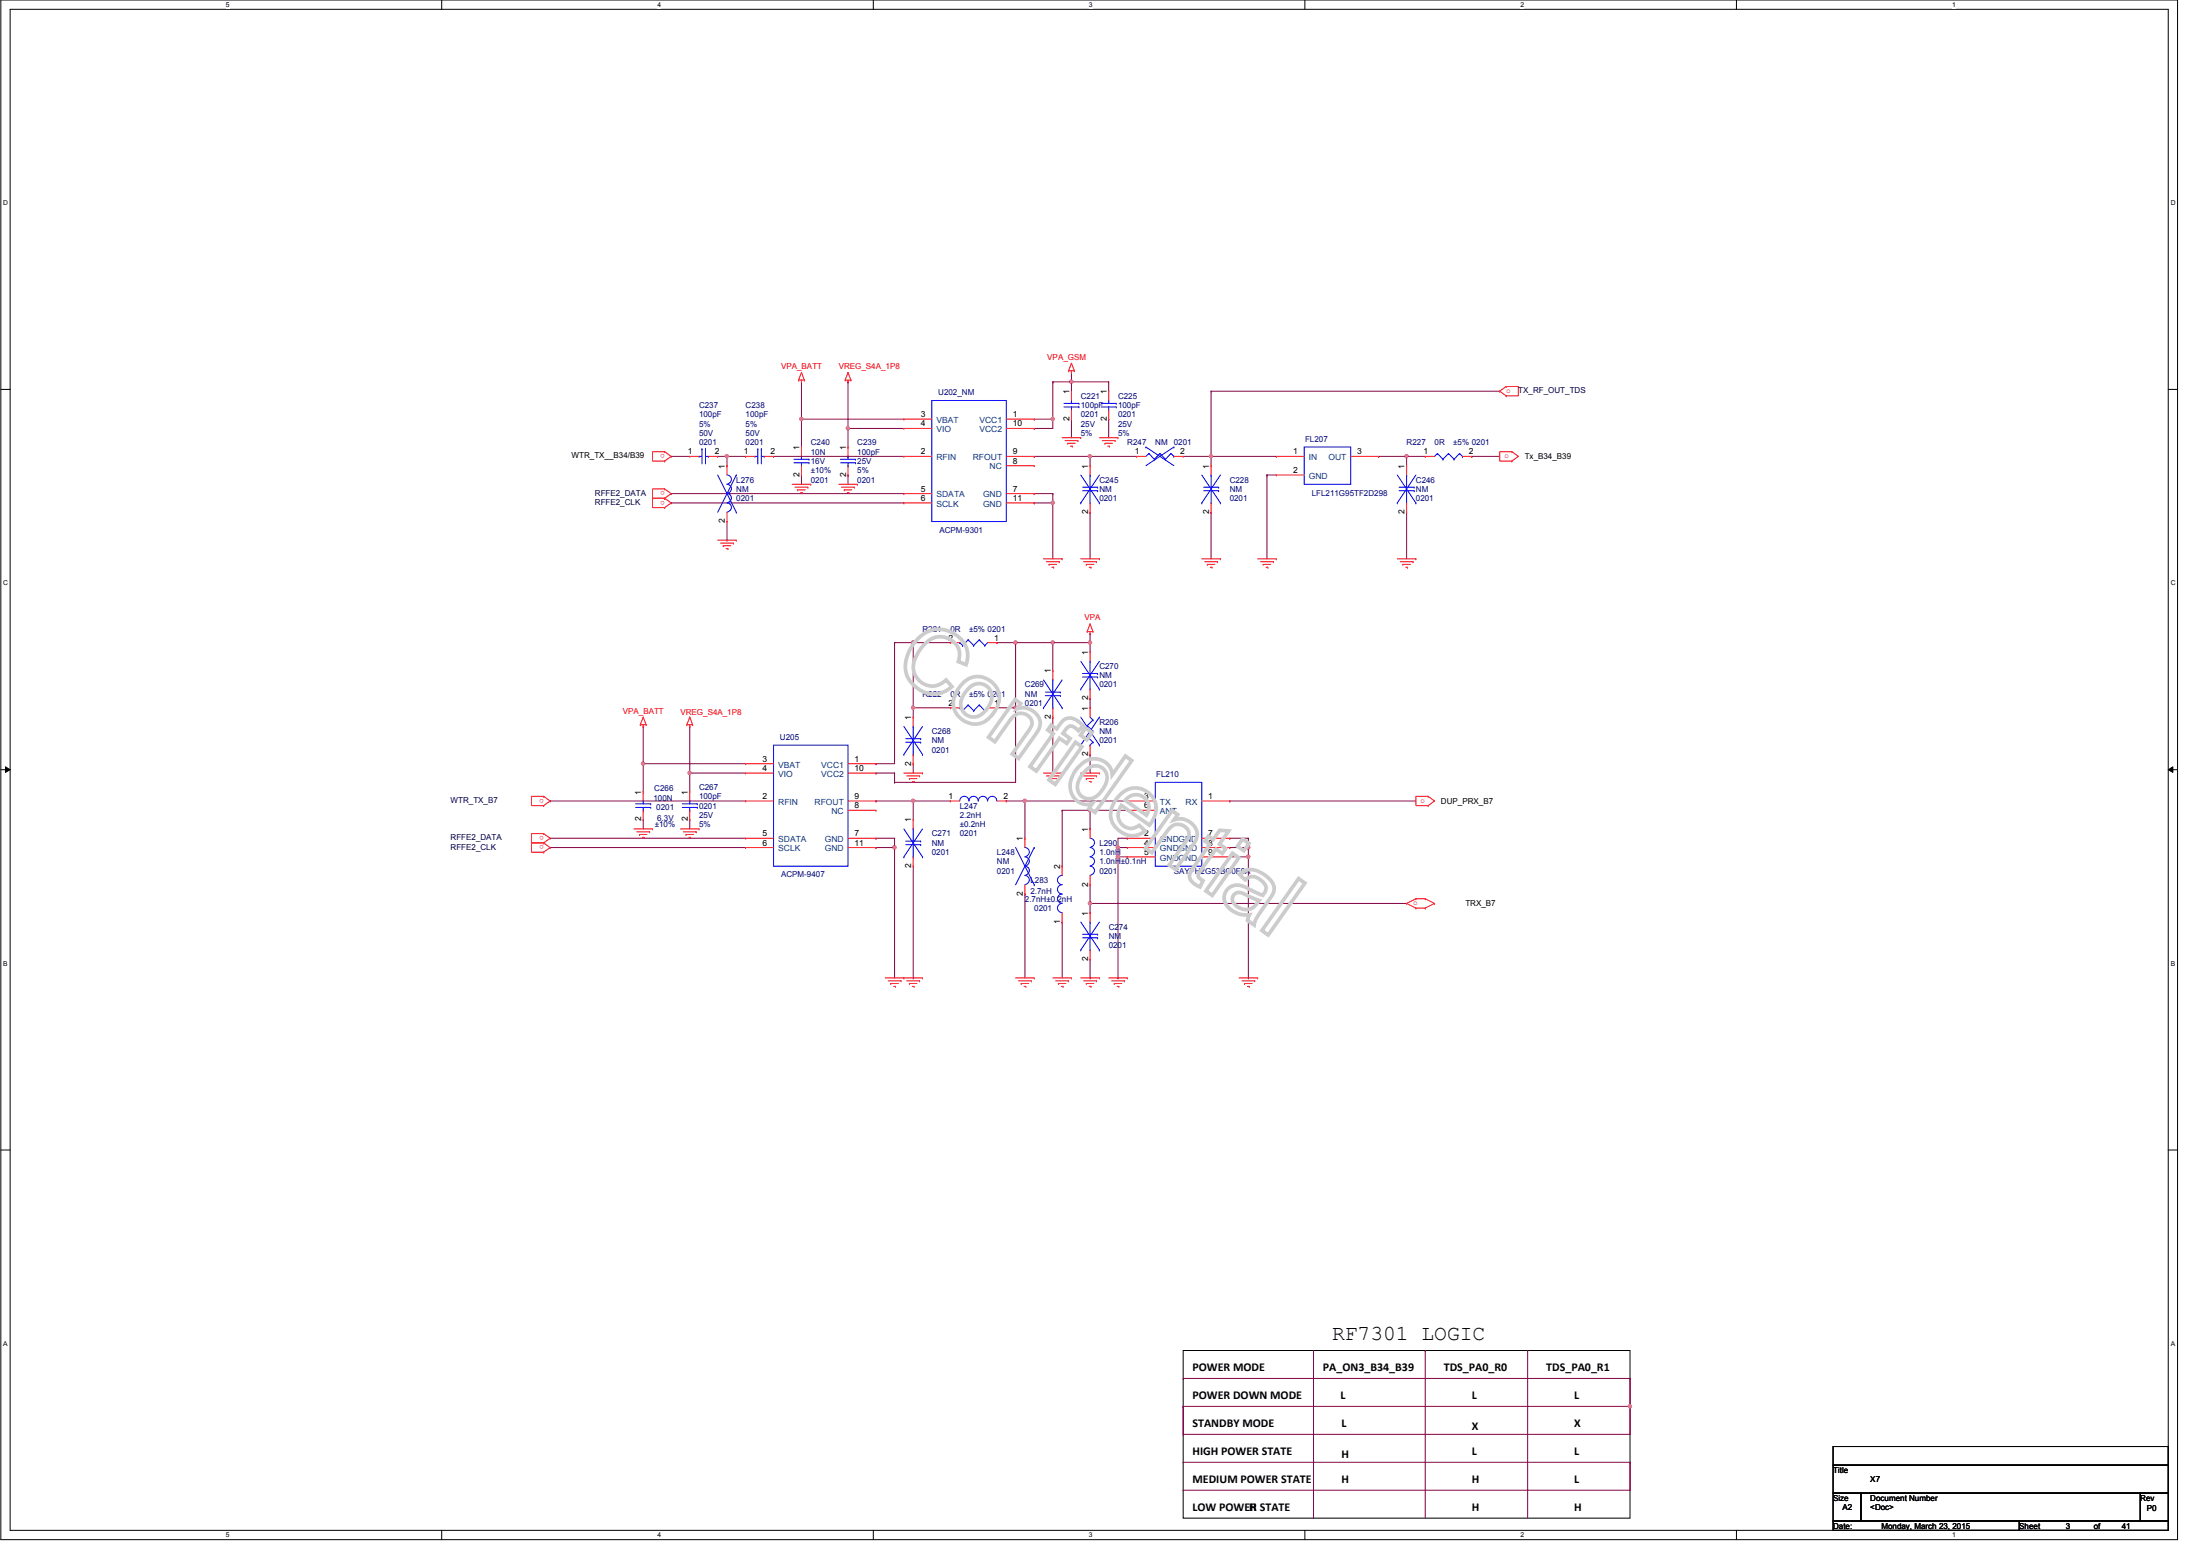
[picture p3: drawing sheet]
<svg xmlns="http://www.w3.org/2000/svg" width="420mm" height="297mm" viewBox="0 0 420 297" stroke-linecap="round" stroke-linejoin="round" font-family="sans-serif">
<path d="M.2 0h415.7v293.9h-415.7zM1.9 1.8h412.2v290.3h-412.2z" fill="none" stroke="#000" stroke-width=".19"/>
<g fill="#fff">
<path d="M43.1 .2h.7v1.4h-.7z"/>
<path d="M43.1 292.3h.7v1.4h-.7z"/>
</g>
<path d="M84.4 0v1.8M84.4 292.1v1.8" fill="none" stroke="#000" stroke-width=".19"/>
<g fill="#fff">
<path d="M125.5 .2h.7v1.4h-.7z"/>
<path d="M125.5 292.3h.7v1.4h-.7z"/>
</g>
<path d="M166.8 0v1.8M166.8 292.1v1.8" fill="none" stroke="#000" stroke-width=".19"/>
<g fill="#fff">
<path d="M208 .2h.6v1.4h-.6z"/>
<path d="M208 292.3h.6v1.4h-.6z"/>
</g>
<path d="M249.2 0v1.8M249.2 292.1v1.8" fill="none" stroke="#000" stroke-width=".19"/>
<g fill="#fff">
<path d="M290.4 .2h.7v1.4h-.7z"/>
<path d="M290.4 292.3h.7v1.4h-.7z"/>
</g>
<path d="M331.6 0v1.8M331.6 292.1v1.8" fill="none" stroke="#000" stroke-width=".19"/>
<g fill="#fff">
<path d="M372.8 .2h.7v1.4h-.7z"/>
<path d="M372.8 292.3h.7v1.4h-.7z"/>
<path d="M.6 38.1h.9v1.4h-.9z"/>
<path d="M414.6 38.1h.8v1.4h-.8z"/>
<path d="M.6 110.6h.9v1.4h-.9z"/>
<path d="M414.6 110.6h.8v1.4h-.8z"/>
</g>
<path d="M.2 74.3h1.7M414.1 74.3h1.8" fill="none" stroke="#000" stroke-width=".19"/>
<g fill="#fff">
<path d="M.6 183.2h.8v1.4h-.8z"/>
<path d="M414.6 183.2h.8v1.4h-.8z"/>
</g>
<path d="M.2 146.9h1.7M1 146.4l.9 .5-.9 .5zM414.1 146.9l.9-.5v1zM414.1 146.9h1.8" fill="none" stroke="#000" stroke-width=".19"/>
<path d="M1 146.4l.9 .5-.9 .5zM414.1 146.9l.9-.5v1z" fill="#000"/>
<g fill="#fff">
<path d="M.6 255.8h.8v1.4h-.8z"/>
<path d="M414.6 255.8h.8v1.4h-.8z"/>
</g>
<path d="M.2 219.5h1.7M414.1 219.5h1.8M226 257.8h85.3v32h-85.3z" fill="none" stroke="#000" stroke-width=".19"/>
<path d="M226 279.1h.1M226 268.5h.1M226 273.8h.1M226 263.1h.1M226 279.1h85.3M226 268.5v5.3M226 263.1h85.3M226 268.5h85.3M311.3 263.1h.1M311.3 268.5h.1M311.3 263.1v10.7h-85.3" fill="none" stroke="#800040" stroke-width=".19"/>
<circle cx="311.3" cy="268.5" r=".32" fill="#f0f"/>
<circle cx="311.3" cy="268.5" r=".32" fill="none" stroke="#f0f" stroke-width=".19"/>
<path d="M194 135.1h.1M194 135.1v14.3M250.9 257.8h.1M250.9 257.8v32M272.2 257.8h.1M272.2 257.8v32M291.7 257.8h.1M291.7 257.8v32M311.3 279.1h.1M311.3 279.1v5.4h-85.3M226 284.5h.1" fill="none" stroke="#800040" stroke-width=".19"/>
<circle cx="193.9" cy="135.1" r=".32" fill="#f0f"/>
<circle cx="193.9" cy="135.1" r=".32" fill="none" stroke="#f0f" stroke-width=".19"/>
<path d="M201.1 122.7h.1M201.1 122.7v5.3" fill="none" stroke="#800040" stroke-width=".19"/>
<circle cx="201" cy="122.7" r=".32" fill="#f0f"/>
<circle cx="201" cy="122.7" r=".32" fill="none" stroke="#f0f" stroke-width=".19"/>
<g fill="none" stroke="#800040" stroke-width=".19">
<path d="M194 122.7h.1M194 122.7h14.2M201.1 122.7h.1M170.8 149.4h.1M170.8 147.6h.1M170.8 149.4h23.2M170.8 147.6v1.8M208.2 144h.1M208.2 144v3.6M208.2 174.2h.1M208.2 172.5h.1M208.2 172.5v1.7"/>
<path d="M208.2 172.5h60.4"/>
</g>
<circle cx="208.2" cy="172.4" r=".32" fill="#f0f"/>
<circle cx="208.2" cy="172.4" r=".32" fill="none" stroke="#f0f" stroke-width=".19"/>
<g fill="none" stroke="#800040" stroke-width=".19">
<path d="M170.8 122.7h.1M170.8 122.7h3.6M105.1 152.9h.1M105.1 152.9h37.3M122.8 156.5h.1M122.8 156.5v1.7M167.3 147.6h.1M167.3 152.9h.1M167.3 152.9h14.2M167.3 147.6h3.5M174.4 145.8h.1M174.4 152.9h.1"/>
<path d="M174.4 145.8v1.8M174.4 152.9v3.6M105.1 160h.1M105.1 161.8h.1M105.1 160h37.3M105.1 161.8h37.3"/>
</g>
<circle cx="174.4" cy="152.9" r=".32" fill="#f0f"/>
<circle cx="174.4" cy="152.9" r=".32" fill="none" stroke="#f0f" stroke-width=".19"/>
<path d="M192.2 152.9h.1M192.2 152.9h3.5M195.7 152.9h.1M195.7 152.9v7.1M167.3 160h.1M167.3 160h3.5M170.8 160h.1M170.8 161.8h.1M170.8 160v26.7M195.7 170.7h.1M195.7 170.7v16" fill="none" stroke="#800040" stroke-width=".19"/>
<circle cx="170.8" cy="161.8" r=".32" fill="#f0f"/>
<circle cx="170.8" cy="161.8" r=".32" fill="none" stroke="#f0f" stroke-width=".19"/>
<path d="M195.7 152.9h19.6M215.3 152.9h.1M167.3 161.8h.1M167.3 161.8h3.5" fill="none" stroke="#800040" stroke-width=".19"/>
<circle cx="195.7" cy="152.9" r=".32" fill="#f0f"/>
<circle cx="195.7" cy="152.9" r=".32" fill="none" stroke="#f0f" stroke-width=".19"/>
<path d="M131.7 138.7h.1M131.7 138.7v12.4M131.7 147.6h.1" fill="none" stroke="#800040" stroke-width=".19"/>
<circle cx="131.7" cy="147.5" r=".32" fill="#f0f"/>
<circle cx="131.7" cy="147.5" r=".32" fill="none" stroke="#f0f" stroke-width=".19"/>
<path d="M122.8 145.8h.1M122.8 145.8v5.3M131.7 147.6h.1M131.7 147.6h10.7" fill="none" stroke="#800040" stroke-width=".19"/>
<circle cx="122.8" cy="145.8" r=".32" fill="#f0f"/>
<circle cx="122.8" cy="145.8" r=".32" fill="none" stroke="#f0f" stroke-width=".19"/>
<path d="M122.8 138.7h.1M122.8 138.7v7.1M122.8 145.8h.1M122.8 145.8h19.6M131.7 156.5h.1M131.7 156.5v1.7M208.2 158.2h.1M215.3 154.7h.1M215.3 154.7h-7.1v3.5M234.9 152.9h.1M234.9 152.9h35.5" fill="none" stroke="#800040" stroke-width=".19"/>
<circle cx="208.2" cy="154.7" r=".32" fill="#f0f"/>
<circle cx="208.2" cy="154.7" r=".32" fill="none" stroke="#f0f" stroke-width=".19"/>
<g fill="none" stroke="#800040" stroke-width=".19">
<path d="M174.4 122.7h.1M174.4 135.1h.1M174.4 122.7h7.1M174.4 135.1h7.1M202.8 154.7h.1M202.8 154.7h5.4M202.8 154.7v10.7M202.8 165.4h.1M234.9 160h.1M234.9 161.8h.1M234.9 160h3.5M238.4 160h.1"/>
<path d="M238.4 160v1.8h-3.5"/>
</g>
<circle cx="238.4" cy="161.8" r=".32" fill="#f0f"/>
<circle cx="238.4" cy="161.8" r=".32" fill="none" stroke="#f0f" stroke-width=".19"/>
<path d="M234.9 163.6h.1M234.9 163.6h3.5M238.4 161.8h.1M238.4 161.8v24.9M238.4 186.7h.1" fill="none" stroke="#800040" stroke-width=".19"/>
<circle cx="238.4" cy="163.5" r=".32" fill="#f0f"/>
<circle cx="238.4" cy="163.5" r=".32" fill="none" stroke="#f0f" stroke-width=".19"/>
<path d="M190.4 122.7h.1M190.4 122.7h3.6M208.2 133.3h.1M208.2 122.7h.1M208.2 122.7v1.8M208.2 133.3v1.8" fill="none" stroke="#800040" stroke-width=".19"/>
<circle cx="208.2" cy="122.7" r=".32" fill="#f0f"/>
<circle cx="208.2" cy="122.7" r=".32" fill="none" stroke="#f0f" stroke-width=".19"/>
<path d="M190.4 135.1h.1M194 122.7h.1M194 122.7v12.4h-3.6" fill="none" stroke="#800040" stroke-width=".19"/>
<circle cx="193.9" cy="122.7" r=".32" fill="#f0f"/>
<circle cx="193.9" cy="122.7" r=".32" fill="none" stroke="#f0f" stroke-width=".19"/>
<path d="M170.8 122.7h.1M170.8 122.7v23.1h-3.5M174.4 135.1h.1M174.4 122.7h.1M174.4 122.7v14.2M201.1 136.9h.1M201.1 136.9v10.7M208.2 120.9h.1M208.2 120.9v1.8M167.3 145.8h.1" fill="none" stroke="#800040" stroke-width=".19"/>
<circle cx="174.4" cy="135.1" r=".32" fill="#f0f"/>
<circle cx="174.4" cy="135.1" r=".32" fill="none" stroke="#f0f" stroke-width=".19"/>
<circle cx="174.4" cy="122.7" r=".32" fill="#f0f"/>
<circle cx="174.4" cy="122.7" r=".32" fill="none" stroke="#f0f" stroke-width=".19"/>
<g fill="none" stroke="#800040" stroke-width=".19">
<path d="M204.6 71.1h.1M204.6 72.9h.1M204.6 71.1v1.8M204.6 72.9h7.1M128.2 94.2h.1M128.2 96h.1M128.2 94.2h44.4M128.2 96h44.4M153.1 90.7h.1M153.1 90.7v1.8M197.5 81.8h.1M197.5 80h.1"/>
<path d="M197.5 80h3.6M201.1 80h.1M201.1 80v1.8h-3.6"/>
</g>
<circle cx="204.6" cy="72.9" r=".32" fill="#f0f"/>
<circle cx="204.6" cy="72.9" r=".32" fill="none" stroke="#f0f" stroke-width=".19"/>
<g fill="none" stroke="#800040" stroke-width=".19">
<path d="M201.1 72.9h.1M201.1 72.9h3.5M201.1 72.9v7.1M204.6 72.9h.1M204.6 72.9v1.8M211.7 72.9h.1M211.7 72.9v1.8M197.5 87.1h.1M197.5 87.1h10.7M204.6 80h.1M204.6 80v3.6M211.7 80h.1"/>
<path d="M211.7 80v3.6"/>
</g>
<circle cx="201" cy="80" r=".32" fill="#f0f"/>
<circle cx="201" cy="80" r=".32" fill="none" stroke="#f0f" stroke-width=".19"/>
<path d="M208.2 87.1h.1M208.2 87.1v1.8M208.2 87.1h8.9" fill="none" stroke="#800040" stroke-width=".19"/>
<circle cx="208.2" cy="87.1" r=".32" fill="#f0f"/>
<circle cx="208.2" cy="87.1" r=".32" fill="none" stroke="#f0f" stroke-width=".19"/>
<path d="M197.5 94.2h.1M197.5 96h.1M197.5 94.2h3.6M197.5 96h3.6M201.1 94.2h.1M201.1 96h.1M201.1 94.2v12.5M208.2 97.8h.1M208.2 97.8v8.9" fill="none" stroke="#800040" stroke-width=".19"/>
<circle cx="201" cy="96" r=".32" fill="#f0f"/>
<circle cx="201" cy="96" r=".32" fill="none" stroke="#f0f" stroke-width=".19"/>
<path d="M162 72.9h.1M162 72.9v12.4M162 81.8h.1" fill="none" stroke="#800040" stroke-width=".19"/>
<circle cx="161.9" cy="81.8" r=".32" fill="#f0f"/>
<circle cx="161.9" cy="81.8" r=".32" fill="none" stroke="#f0f" stroke-width=".19"/>
<path d="M153.1 72.9h.1M153.1 72.9v12.4M153.1 80h.1M153.1 80h19.5M162 81.8h.1M162 81.8h10.6" fill="none" stroke="#800040" stroke-width=".19"/>
<circle cx="153" cy="80" r=".32" fill="#f0f"/>
<circle cx="153" cy="80" r=".32" fill="none" stroke="#f0f" stroke-width=".19"/>
<path d="M162 90.7h.1M162 90.7v1.8M226 87.1h5.3M231.3 87.1h.1M263.3 87.1h.1M263.3 87.1h5.3" fill="none" stroke="#800040" stroke-width=".19"/>
<circle cx="268.6" cy="87.1" r=".32" fill="#f0f"/>
<circle cx="268.6" cy="87.1" r=".32" fill="none" stroke="#f0f" stroke-width=".19"/>
<g fill="none" stroke="#800040" stroke-width=".19">
<path d="M128.2 87.1h.1M128.2 87.1h3.5M137.1 87.1h5.3M138.8 87.1h.1M138.8 87.1v1.8M142.4 87.1h.1M147.7 87.1h.1M147.7 87.1h24.9M231.3 97.8h.1M231.3 87.1h.1M231.3 87.1h12.4M231.3 87.1v1.8"/>
<path d="M231.3 97.8v8.9M242 90.7h.1M242 90.7h1.7M242 90.7v16M268.6 87.1h.1M268.6 97.8h.1M268.6 87.1h3.6M268.6 87.1v1.8M268.6 97.8v8.9M281.1 87.1h.1M281.1 87.1h5.3"/>
</g>
<circle cx="138.8" cy="87.1" r=".32" fill="#f0f"/>
<circle cx="138.8" cy="87.1" r=".32" fill="none" stroke="#f0f" stroke-width=".19"/>
<path d="M231.3 74.7h.1M231.3 74.7v12.4M138.8 99.6v3.5M138.8 103.1h.1" fill="none" stroke="#800040" stroke-width=".19"/>
<circle cx="231.3" cy="87.1" r=".32" fill="#f0f"/>
<circle cx="231.3" cy="87.1" r=".32" fill="none" stroke="#f0f" stroke-width=".19"/>
<path d="M231.3 74.7h55.1M286.4 74.7h.1M174.4 165.4v21.3M213.5 161.8h.1M213.5 160v1.8M174.4 186.7h.1" fill="none" stroke="#800040" stroke-width=".19"/>
<circle cx="213.5" cy="161.8" r=".32" fill="#f0f"/>
<circle cx="213.5" cy="161.8" r=".32" fill="none" stroke="#f0f" stroke-width=".19"/>
<path d="M213.5 161.8h.1M213.5 163.6h.1M213.5 160h1.8M213.5 161.8h1.8M213.5 161.8v24.9M213.5 163.6h1.8M215.3 160h.1M213.5 186.7h.1" fill="none" stroke="#800040" stroke-width=".19"/>
<circle cx="213.5" cy="163.5" r=".32" fill="#f0f"/>
<circle cx="213.5" cy="163.5" r=".32" fill="none" stroke="#f0f" stroke-width=".19"/>
<path d="M202.8 176h.1M202.8 176v10.7M208.2 172.5h.1M208.2 168.9v3.6M208.2 186.7h.1M208.2 183.1v3.6" fill="none" stroke="#800040" stroke-width=".19"/>
<g fill="none" stroke="#f00" stroke-width=".19">
<path d="M152.5 72.6h.1M152.5 72.6h1.1M153.1 72.9h.1M153.1 71.1h.1M153.1 72.6v.3M153.1 71.1l.5 1.5M153.1 71.1l-.6 1.5M153.6 72.6h.1M161.4 72.6h.1M161.4 72.6h1.1M162 72.9h.1M162 71.1h.1"/>
<path d="M162 72.6v.3M162 71.1l-.6 1.5M162 71.1l.5 1.5M162.5 72.6h.1M204.1 70.8h.1M204.1 70.8h1.1M204.6 71.1h.1M204.6 69.3h.1M204.6 74.7h.1M204.6 70.8v.3M204.6 74.7v1.8M204.6 78.2v1.8"/>
<path d="M204.6 69.3l-.5 1.5M204.6 69.3l.6 1.5M205.2 70.8h.1M211.7 74.7h.1M211.7 74.7v1.8M211.7 78.2v1.8M287.6 73.8h.1M287.6 75.6h.1M287.6 73.8h2.4v1.8h-2.4M287.6 73.8l-1.2 .9 1.2 .9M126.9 88h.1M126.9 86.2h.1"/>
<path d="M126.9 86.2h-2.3v1.8h2.3M126.9 96.9h.1M126.9 95.1h.1M126.9 95.1h-2.3v1.8h2.3M126.9 93.3h.1M126.9 93.3h-2.3v1.8h2.3M126.9 86.2l1.3 .9-1.3 .9M126.9 95.1l1.3 .9-1.3 .9M126.9 93.3l1.3 .9-1.3 .9M131.7 87.1h.1M131.7 87.1h1.8M135.3 87.1h1.8"/>
<path d="M137.1 87.1h.1M138.8 88.9h.1M138.8 99.6h.1M138.8 88.9v1.8M138.8 97.8v1.8M142.4 87.1h.1M142.4 87.1h1.8M146 87.1h1.7M147.7 87.1h.1M151.3 92.5h3.5M151.8 93h2.5M152.3 93.5h.1"/>
<path d="M152.3 93.5h1.5M152.9 94.1h.3M153.1 85.3h.1M153.1 90.7h.1M153.1 85.3v1.8M153.1 88.9v1.8M153.2 94.1h.1M154.3 93h.1M154.8 92.5h.1M160.2 92.5h3.5M160.7 93h2.5M161.2 93.5h.1"/>
<path d="M161.2 93.5h1.5M161.8 94.1h.3M162 85.3h.1M162 90.7h.1M162 85.3v1.8M162 88.9v1.8M162.1 94.1h.1M163.2 93h.1M163.7 92.5h.1M172.6 87.1h.1M172.6 80h.1M172.6 81.8h.1"/>
<path d="M172.6 94.2h.1M172.6 96h.1M172.6 87.1h5.4M172.6 80h5.4M172.6 81.8h5.4M172.6 94.2h5.4M172.6 96h5.4M192.2 87.1h5.3M192.2 80h5.3M192.2 81.8h5.3M192.2 94.2h5.3M192.2 96h5.3"/>
<path d="M192.2 88.9h5.3M197.5 80h.1M197.5 94.2h.1M197.5 88.9h.1M197.5 87.1h.1M197.5 81.8h.1M197.5 96h.1M202.8 83.6h3.6M203.4 84.1h2.5M203.9 84.6h.1M203.9 84.6h1.4M204.5 85.2h.3"/>
<path d="M204.6 80h.1M204.8 85.2h.1M205.9 84.1h.1M206.4 83.6h.1M208.2 88.9h.1M208.2 97.8h.1M208.2 88.9v1.8M208.2 96v1.8M210 83.6h3.5M210.5 84.1h2.5M211 84.6h.1M211 84.6h1.5"/>
<path d="M211.6 85.2h.3M211.7 80h.1M211.9 85.2h.1M213 84.1h.1M213.5 83.6h.1M217.1 87.1h.1M217.1 87.1h1.8M224.2 87.1h1.8M226 87.1h.1M231.3 88.9h.1M231.3 97.8h.1M231.3 88.9v1.8"/>
<path d="M231.3 96v1.8M243.7 87.1h.1M243.7 90.7h.1M243.7 87.1h5.4M243.7 90.7h5.4M258 87.1h5.3M263.3 87.1h.1M268.6 88.9h.1M268.6 97.8h.1M268.6 88.9v1.8M268.6 96v1.8M272.2 87.1h.1"/>
<path d="M272.2 87.1h1.8M279.3 87.1h1.8M281.1 87.1h.1M288.7 86.2h.1M288.7 88h.1M288.7 86.2h-2.3v1.8h2.3M288.7 86.2l1.3 .9-1.3 .9M137.1 103.1h3.5M137.6 103.7h2.5M138.1 104.2h.1M138.1 104.2h1.5M138.7 104.7h.3"/>
<path d="M139 104.7h.1M140.1 103.7h.1M140.6 103.1h.1M199.3 106.7h3.5M199.8 107.2h2.5M200.4 107.7h.1M200.4 107.7h1.4M200.9 108.3h.3M201.2 108.3h.1M202.3 107.2h.1M202.8 106.7h.1M206.4 106.7h3.6"/>
<path d="M207 107.2h2.4M207.5 107.7h.1M207.5 107.7h1.4M208 108.3h.4M208.2 119.1h.1M208.2 119.1l-.6 1.5M208.2 119.1l.5 1.5M208.4 108.3h.1M209.4 107.2h.1M210 106.7h.1M229.5 106.7h3.6M230.1 107.2h2.4"/>
<path d="M230.6 107.7h.1M230.6 107.7h1.4M231.1 108.3h.4M231.5 108.3h.1M232.5 107.2h.1M233.1 106.7h.1M240.2 106.7h3.5M240.7 107.2h2.5M241.2 107.7h.1M241.2 107.7h1.5M241.8 108.3h.3M242.1 108.3h.1"/>
<path d="M243.2 107.2h.1M243.7 106.7h.1M266.9 106.7h3.5M267.4 107.2h2.5M267.9 107.7h.1M267.9 107.7h1.5M268.5 108.3h.3M268.8 108.3h.1M269.9 107.2h.1M270.4 106.7h.1M122.3 138.3h.1M122.3 138.3h1.1"/>
<path d="M122.8 138.7h.1M122.8 136.9h.1M122.8 138.3v.4M122.8 136.9l.6 1.4M122.8 136.9l-.5 1.4M123.4 138.3h.1M131.2 138.3h.1M131.2 138.3h1.1M131.7 138.7h.1M131.7 136.9h.1M131.7 138.3v.4M131.7 136.9l-.5 1.4"/>
<path d="M131.7 136.9l.6 1.4M132.3 138.3h.1M174.4 136.9h.1M174.4 136.9v1.8M181.5 135.1h.1M181.5 122.7h.1M181.5 135.1h1.8M181.5 122.7h1.8M188.6 135.1h1.8M188.6 122.7h1.8M190.4 135.1h.1M190.4 122.7h.1"/>
<path d="M201.1 128h.1M201.1 136.9h.1M201.1 128v1.8M201.1 135.1v1.8M207.6 120.6h.1M207.6 120.6h1.1M208.2 120.9h.1M208.2 135.1h.1M208.2 124.5h.1M208.2 133.3h.1M208.2 120.6v.3M208.2 124.5v1.7"/>
<path d="M208.2 131.6v1.7M208.2 135.1v1.8M208.7 120.6h.1M103.8 153.8h.1M103.8 152h.1M103.8 152h-2.3v1.8h2.3M103.8 159.1h.1M103.8 159.1h-2.3v1.8h2.3M103.8 152l1.3 .9-1.3 .9M103.8 159.1l1.3 .9-1.3 .9M121.1 158.2h3.5M121.6 158.8h2.5"/>
<path d="M122.1 159.3h.1M122.1 159.3h1.5M122.7 159.9h.3M122.8 151.1h.1M122.8 156.5h.1M122.8 151.1v1.8M122.8 154.7v1.8M123 159.9h.1M124.1 158.8h.1M124.6 158.2h.1M130 158.2h3.5M130.5 158.8h2.5"/>
<path d="M131 159.3h.1M131 159.3h1.4M131.6 159.9h.3M131.7 151.1h.1M131.7 156.5h.1M131.7 151.1v1.8M131.7 154.7v1.8M131.9 159.9h.1M133 158.8h.1M133.5 158.2h.1M142.4 152.9h.1M142.4 145.8h.1"/>
<path d="M142.4 147.6h.1M142.4 147.6h5.3M142.4 152.9h5.3M142.4 145.8h5.3M162 147.6h5.3M162 152.9h5.3M162 154.7h5.3M162 145.8h5.3M167.3 145.8h.1M167.3 154.7h.1M167.3 152.9h.1M167.3 147.6h.1"/>
<path d="M172.6 147.6h3.6M173.2 148.1h2.4M173.7 148.6h.1M173.7 148.6h1.4M174.2 149.2h.4M174.4 145.8h.1M174.4 156.5h.1M174.4 144v1.8M174.4 156.5v1.7M174.6 149.2h.1M175.6 148.1h.1M176.2 147.6h.1"/>
<path d="M181.5 152.9h.1M181.5 152.9h1.8M190.4 152.9h1.8M192.2 152.9h.1M199.3 147.6h3.5M199.8 148.1h2.5M200.4 148.6h.1M200.4 148.6h1.4M200.9 149.2h.3M201.2 149.2h.1M202.3 148.1h.1M202.8 147.6h.1"/>
<path d="M206.4 147.6h3.6M207 148.1h2.4M207.5 148.6h.1M207.5 148.6h1.4M208 149.2h.4M208.2 144h.1M208.2 158.2h.1M208.2 142.2v1.8M208.2 158.2v1.8M208.4 149.2h.1M209.4 148.1h.1M210 147.6h.1"/>
<path d="M215.3 152.9h.1M215.3 154.7h.1M215.3 152.9h5.3M215.3 154.7h5.3M229.5 152.9h5.4M234.9 152.9h.1M272.7 152h.1M272.7 153.8h.1M272.7 152h-2.3v1.8h2.3M272.7 152l1.3 .9-1.3 .9M103.8 162.7h.1M103.8 160.9h.1"/>
<path d="M103.8 160.9h-2.3v1.8h2.3M103.8 160.9l1.3 .9-1.3 .9M142.4 160h.1M142.4 161.8h.1M142.4 160h5.3M142.4 161.8h5.3M162 160h5.3M162 161.8h5.3M167.3 160h.1M167.3 161.8h.1M174.4 165.4h.1M174.4 163.6v1.8"/>
<path d="M195.7 160h.1M195.7 170.7h.1M195.7 160v1.8M195.7 168.9v1.8M202.8 176h.1M202.8 165.4h.1M202.8 165.4v1.7M202.8 174.2v1.8M208.2 168.9h.1M208.2 174.2h.1M208.2 167.1v1.8M208.2 174.2v1.8"/>
<path d="M215.3 160h.1M215.3 161.8h.1M215.3 163.6h.1M215.3 160h5.3M215.3 161.8h5.3M215.3 163.6h5.3M229.5 160h5.4M229.5 161.8h5.4M229.5 163.6h5.4M234.9 160h.1M234.9 161.8h.1M234.9 163.6h.1"/>
<path d="M268.6 172.5h.1M268.6 172.5l1.8 .9M270.4 171.6h.1M270.4 173.4h.1M270.4 171.6l-1.8 .9M270.4 171.6h1.8M270.4 173.4h1.8M272.2 171.6h.1M272.2 173.4h.1M272.2 171.6l1.8 .9M274 172.5h.1M274 172.5l-1.8 .9"/>
<path d="M169.1 186.7h7.1M169.6 187.2h2.5M170.1 187.7h.1M170.1 187.7h1.5M170.7 188.3h.3M171 188.3h.1M172.1 187.2h.1M172.6 186.7h.1M173.2 187.2h2.4M173.7 187.7h.1M173.7 187.7h1.4M174.2 188.3h.4"/>
<path d="M174.6 188.3h.1M175.6 187.2h.1M176.2 186.7h.1M194 186.7h3.5M194.5 187.2h2.5M195 187.7h.1M195 187.7h1.5M195.6 188.3h.3M195.9 188.3h.1M197 187.2h.1M197.5 186.7h.1M201.1 186.7h3.5"/>
<path d="M201.6 187.2h2.5M202.1 187.7h.1M202.1 187.7h1.5M202.7 188.3h.3M203 188.3h.1M204.1 187.2h.1M204.6 186.7h.1M206.4 186.7h3.6M207 187.2h2.4M207.5 187.7h.1M207.5 187.7h1.4M208 188.3h.4"/>
<path d="M208.2 183.1h.1M208.2 181.4v1.7M208.4 188.3h.1M209.4 187.2h.1M210 186.7h.1M211.7 186.7h3.6M212.3 187.2h2.4M212.8 187.7h.1M212.8 187.7h1.4M213.3 188.3h.4M213.7 188.3h.1M214.7 187.2h.1"/>
<path d="M215.3 186.7h.1M236.6 186.7h3.6M237.2 187.2h2.4M237.7 187.7h.1M237.7 187.7h1.4M238.2 188.3h.4M238.6 188.3h.1M239.6 187.2h.1M240.2 186.7h.1"/>
</g>
<path d="M350.1 276.1h64v3.6h-64zM350.1 279.7h64v5.3h-64zM350.1 285h5.3v5.4h-5.3zM350.1 290.4h35.5v1.7h-35.5zM355.4 285h53.4v5.4h-53.4zM385.6 290.4h28.5v1.7h-28.5zM408.8 285h5.3v5.4h-5.3z" fill="none" stroke="#000" stroke-width=".19"/>
<g fill="none" stroke="#00f" stroke-width=".19">
<path d="M178 76.5h14.2v23.1h-14.2zM203.2 77h2.9M203.2 77.7h2.9M204.6 76.5h.1M204.6 78.2h.1M204.6 76.5v.5M204.6 77.7v.5M206.1 77h.1M206.1 77.7h.1M210.3 77h2.9M210.3 77.7h2.9M211.7 76.5h.1"/>
<path d="M211.7 78.2h.1M211.7 76.5v.5M211.7 77.7v.5M213.2 77h.1M213.2 77.7h.1M133.5 87.1h.1M133.5 87.1h.6M134.1 85.7h.1M134.1 85.7v2.9M134.7 85.7h.1M134.7 87.1h.6M134.7 85.7v2.9"/>
<path d="M135.3 87.1h.1M137.1 90.7l3.5 7.1M138.8 90.7a.87 .87 0 0 1 .9 .8 .87 .87 0 0 1-.9 .9 .89 .89 0 0 1 .9 .9 .89 .89 0 0 1-.9 .9M138.8 94.2a.87 .87 0 0 1 .9 .9 .87 .87 0 0 1-.9 .9M138.8 96a.87 .87 0 0 1 .9 .9 .87 .87 0 0 1-.9 .8M140.6 90.7h.1M140.6 97.8h.1M140.6 90.7l-3.5 7.1M144.2 87.1h.1M144.2 87.1h.5M144.7 85.7h.1M144.7 85.7v2.9"/>
<path d="M145.4 85.7h.1M145.4 85.7v2.9M145.4 87.1h.6M146 87.1h.1M151.6 87.7h2.9M151.6 88.3h2.9M153.1 87.1h.1M153.1 88.9h.1M153.1 87.1v.6M153.1 88.3v.6M154.5 87.7h.1M154.5 88.3h.1"/>
<path d="M160.5 87.7h2.9M160.5 88.3h2.9M162 87.1h.1M162 88.9h.1M162 87.1v.6M162 88.3v.6M163.4 87.7h.1M163.4 88.3h.1M206.4 96h.1M206.4 90.7l3.6 5.3M206.7 93h2.9M206.7 93.7h2.9"/>
<path d="M208.2 90.7h.1M208.2 96h.1M208.2 90.7v2.3M208.2 93.7v2.3M209.6 93h.1M209.6 93.7h.1M210 96h.1M210 90.7l-3.6 5.3M218.9 85.3h.1M218.9 85.3l5.3 3.6M219.4 86.6h.1M219.4 86.6l-.5 .5"/>
<path d="M219.4 86.6l1.1 1.1M220.5 87.7h.1M221.5 86.6h.1M221.5 86.6l-1 1.1M221.5 86.6l1.1 1.1M222.6 87.7h.1M223.6 86.6h.1M223.6 86.6l-1 1.1M223.6 86.6l.6 .5M224.2 87.1h.1M224.2 85.3h.1M224.2 85.3l-5.3 3.6"/>
<path d="M229.5 96h.1M229.5 90.7l3.6 5.3M229.9 93h2.8M229.9 93.7h2.8M231.3 90.7h.1M231.3 96h.1M231.3 90.7v2.3M231.3 93.7v2.3M232.7 93h.1M232.7 93.7h.1M233.1 96h.1M233.1 90.7l-3.6 5.3"/>
<path d="M249.1 85.3h8.9v7.2h-8.9zM266.9 96h.1M266.9 90.7l3.5 5.3M267.2 93h2.9M267.2 93.7h2.9M268.6 90.7h.1M268.6 96h.1M268.6 90.7v2.3M268.6 93.7v2.3M270.1 93h.1M270.1 93.7h.1M270.4 96h.1"/>
<path d="M270.4 90.7l-3.5 5.3M274.5 86.6h.1M274.5 86.6l-.5 .5M274.5 86.6l1.1 1.1M275.6 87.7h.1M276.6 86.6h.1M276.6 86.6l-1 1.1M276.6 86.6l1.1 1.1M277.7 87.7h.1M278.8 86.6h.1M278.8 86.6l-1.1 1.1M278.8 86.6l.5 .5"/>
<path d="M279.3 87.1h.1M172.6 138.7l3.6 5.3M174.4 138.7h.1M174.4 138.7v2.3M176.2 138.7l-3.6 5.3M183.3 135.1h.1M183.3 122.7h.1M183.3 135.1l.5 .6M183.3 122.7l.5 .5M183.8 135.7h.1M183.8 123.2h.1M184.9 134.6h.1"/>
<path d="M184.9 122.1h.1M184.9 134.6l1.1 1.1M184.9 134.6l-1.1 1.1M184.9 122.1l1.1 1.1M184.9 122.1l-1.1 1.1M186 135.7h.1M186 123.2h.1M187 134.6h.1M187 122.1h.1M187 134.6l1.1 1.1M187 134.6l-1 1.1M187 122.1l1.1 1.1"/>
<path d="M187 122.1l-1 1.1M188.1 135.7h.1M188.1 123.2h.1M188.6 135.1l-.5 .6M188.6 122.7l-.5 .5M199.3 135.1h.1M199.3 129.8l3.5 5.3M199.6 132.1h2.9M199.6 132.8h2.9M201.1 129.8h.1M201.1 135.1h.1M201.1 129.8v2.3"/>
<path d="M201.1 132.8v2.3M202.5 132.1h.1M202.5 132.8h.1M202.8 135.1h.1M202.8 129.8l-3.5 5.3M206.4 131.6h.1M206.4 136.9l3.6 5.3M206.4 126.2l3.6 5.4M206.7 128.6h2.9M206.7 129.2h2.9M207.6 138.5h.1M207.6 138.5l1.1 1.1"/>
<path d="M208.2 126.2h.1M208.2 131.6h.1M208.2 136.9l.5 .6M208.2 126.2v2.4M208.2 129.2v2.4M208.7 137.5h.1M208.7 139.6h.1M208.7 137.5l-1.1 1M208.7 139.6l-1.1 1M209.6 128.6h.1M209.6 129.2h.1M210 136.9h.1"/>
<path d="M210 131.6h.1M210 136.9l-3.6 5.3M210 126.2l-3.6 5.4M121.4 153.5h2.9M121.4 154.1h2.9M122.8 152.9h.1M122.8 154.7h.1M122.8 152.9v.6M122.8 154.1v.6M124.3 153.5h.1M124.3 154.1h.1M130.3 153.5h2.9"/>
<path d="M130.3 154.1h2.9M131.7 152.9h.1M131.7 154.7h.1M131.7 152.9v.6M131.7 154.1v.6M133.2 153.5h.1M133.2 154.1h.1M147.7 142.2h14.3v23.2h-14.3zM172.6 144h.1M172.6 158.2l3.6 5.4M173 141h2.8M173 141.7h2.8"/>
<path d="M174.4 144h.1M174.4 158.2h.1M174.4 141.7v2.3M174.4 158.2v2.4M175.8 141h.1M175.8 141.7h.1M176.2 144h.1M176.2 158.2l-3.6 5.4M183.3 152.9a.87 .87 0 0 1 .9-.9 .87 .87 0 0 1 .8 .9M185.1 152.9a.87 .87 0 0 1 .8-.9 .87 .87 0 0 1 .9 .9 .89 .89 0 0 1 .9-.9 .89 .89 0 0 1 .9 .9M188.6 152.9a.87 .87 0 0 1 .9-.9 .87 .87 0 0 1 .9 .9M207.6 140.6h.1"/>
<path d="M207.6 140.6l1.1 1.1M208.2 142.2h.1M208.7 141.7h.1M208.7 141.7l-.5 .5M210 142.2h.1M220.6 149.4h8.9v16h-8.9zM172.6 163.6h.1M173 160.6h2.8M173 161.2h2.8M174.4 163.6h.1M174.4 161.2v2.4M175.8 160.6h.1"/>
<path d="M175.8 161.2h.1M176.2 163.6h.1M194 161.8l3.5 7.1M195.7 161.8a.87 .87 0 0 1 .9 .9 .87 .87 0 0 1-.9 .8M195.7 163.6a.87 .87 0 0 1 .9 .8 .87 .87 0 0 1-.9 .9M195.7 165.4a.87 .87 0 0 1 .9 .8 .87 .87 0 0 1-.9 .9 .89 .89 0 0 1 .9 .9 .89 .89 0 0 1-.9 .9M197.5 161.8h.1M197.5 168.9h.1M197.5 161.8l-3.5 7.1M202.8 172.5a.87 .87 0 0 0-.8 .8 .87 .87 0 0 0 .8 .9M202.8 170.7a.87 .87 0 0 0-.8 .9 .87 .87 0 0 0 .8 .8M202.8 168.9a.87 .87 0 0 0-.8 .9 .87 .87 0 0 0 .8 .8"/>
<path d="M202.8 167.1a.87 .87 0 0 0-.8 .9 .87 .87 0 0 0 .8 .9M206.4 176l3.6 5.4M206.7 178.4h2.9M206.7 179h2.9M208.2 160a.87 .87 0 0 1 .8 .9 .87 .87 0 0 1-.8 .9M208.2 161.8a.87 .87 0 0 1 .8 .9 .87 .87 0 0 1-.8 .8M208.2 163.6a.87 .87 0 0 1 .8 .8 .87 .87 0 0 1-.8 .9M208.2 165.4a.87 .87 0 0 1 .8 .8 .87 .87 0 0 1-.8 .9M208.2 176h.1M208.2 176v2.4M208.2 179v2.4M209.6 178.4h.1"/>
<path d="M209.6 179h.1M210 176l-3.6 5.4M206.4 181.4h.1M208.2 181.4h.1M210 181.4h.1"/>
</g>
<circle cx="311.3" cy="268.5" r=".32" fill="#f0f"/>
<circle cx="311.3" cy="268.5" r=".32" fill="none" stroke="#f0f" stroke-width=".19"/>
<circle cx="193.9" cy="135.1" r=".32" fill="#f0f"/>
<circle cx="193.9" cy="135.1" r=".32" fill="none" stroke="#f0f" stroke-width=".19"/>
<circle cx="201" cy="122.7" r=".32" fill="#f0f"/>
<circle cx="201" cy="122.7" r=".32" fill="none" stroke="#f0f" stroke-width=".19"/>
<circle cx="208.2" cy="172.4" r=".32" fill="#f0f"/>
<circle cx="208.2" cy="172.4" r=".32" fill="none" stroke="#f0f" stroke-width=".19"/>
<circle cx="174.4" cy="152.9" r=".32" fill="#f0f"/>
<circle cx="174.4" cy="152.9" r=".32" fill="none" stroke="#f0f" stroke-width=".19"/>
<circle cx="170.8" cy="161.8" r=".32" fill="#f0f"/>
<circle cx="170.8" cy="161.8" r=".32" fill="none" stroke="#f0f" stroke-width=".19"/>
<circle cx="195.7" cy="152.9" r=".32" fill="#f0f"/>
<circle cx="195.7" cy="152.9" r=".32" fill="none" stroke="#f0f" stroke-width=".19"/>
<circle cx="131.7" cy="147.5" r=".32" fill="#f0f"/>
<circle cx="131.7" cy="147.5" r=".32" fill="none" stroke="#f0f" stroke-width=".19"/>
<circle cx="122.8" cy="145.8" r=".32" fill="#f0f"/>
<circle cx="122.8" cy="145.8" r=".32" fill="none" stroke="#f0f" stroke-width=".19"/>
<circle cx="208.2" cy="154.7" r=".32" fill="#f0f"/>
<circle cx="208.2" cy="154.7" r=".32" fill="none" stroke="#f0f" stroke-width=".19"/>
<circle cx="238.4" cy="161.8" r=".32" fill="#f0f"/>
<circle cx="238.4" cy="161.8" r=".32" fill="none" stroke="#f0f" stroke-width=".19"/>
<circle cx="238.4" cy="163.5" r=".32" fill="#f0f"/>
<circle cx="238.4" cy="163.5" r=".32" fill="none" stroke="#f0f" stroke-width=".19"/>
<circle cx="208.2" cy="122.7" r=".32" fill="#f0f"/>
<circle cx="208.2" cy="122.7" r=".32" fill="none" stroke="#f0f" stroke-width=".19"/>
<circle cx="193.9" cy="122.7" r=".32" fill="#f0f"/>
<circle cx="193.9" cy="122.7" r=".32" fill="none" stroke="#f0f" stroke-width=".19"/>
<circle cx="174.4" cy="135.1" r=".32" fill="#f0f"/>
<circle cx="174.4" cy="135.1" r=".32" fill="none" stroke="#f0f" stroke-width=".19"/>
<circle cx="174.4" cy="122.7" r=".32" fill="#f0f"/>
<circle cx="174.4" cy="122.7" r=".32" fill="none" stroke="#f0f" stroke-width=".19"/>
<circle cx="204.6" cy="72.9" r=".32" fill="#f0f"/>
<circle cx="204.6" cy="72.9" r=".32" fill="none" stroke="#f0f" stroke-width=".19"/>
<circle cx="201" cy="80" r=".32" fill="#f0f"/>
<circle cx="201" cy="80" r=".32" fill="none" stroke="#f0f" stroke-width=".19"/>
<circle cx="208.2" cy="87.1" r=".32" fill="#f0f"/>
<circle cx="208.2" cy="87.1" r=".32" fill="none" stroke="#f0f" stroke-width=".19"/>
<circle cx="201" cy="96" r=".32" fill="#f0f"/>
<circle cx="201" cy="96" r=".32" fill="none" stroke="#f0f" stroke-width=".19"/>
<circle cx="161.9" cy="81.8" r=".32" fill="#f0f"/>
<circle cx="161.9" cy="81.8" r=".32" fill="none" stroke="#f0f" stroke-width=".19"/>
<circle cx="153" cy="80" r=".32" fill="#f0f"/>
<circle cx="153" cy="80" r=".32" fill="none" stroke="#f0f" stroke-width=".19"/>
<circle cx="268.6" cy="87.1" r=".32" fill="#f0f"/>
<circle cx="268.6" cy="87.1" r=".32" fill="none" stroke="#f0f" stroke-width=".19"/>
<circle cx="138.8" cy="87.1" r=".32" fill="#f0f"/>
<circle cx="138.8" cy="87.1" r=".32" fill="none" stroke="#f0f" stroke-width=".19"/>
<circle cx="231.3" cy="87.1" r=".32" fill="#f0f"/>
<circle cx="231.3" cy="87.1" r=".32" fill="none" stroke="#f0f" stroke-width=".19"/>
<circle cx="213.5" cy="161.8" r=".32" fill="#f0f"/>
<circle cx="213.5" cy="161.8" r=".32" fill="none" stroke="#f0f" stroke-width=".19"/>
<circle cx="213.5" cy="163.5" r=".32" fill="#f0f"/>
<circle cx="213.5" cy="163.5" r=".32" fill="none" stroke="#f0f" stroke-width=".19"/>
<g fill="none" stroke="#ccc" stroke-width=".71" stroke-linecap="butt">
<path d="M175.2 122.1a5.5 5.5 0 0 1 5.6-1.7 5.5 5.5 0 0 1 4 4.4v1l-.3 1.1-1.5-.6a3.5 3.5 0 0 0-3-4.7 5 5 0 0 0-4.5 2.8 4.2 4.2 0 0 0-.1 5.3 3.5 3.5 0 0 0 5.3 .1l1.1 1.3a5.4 5.4 0 0 1-8.9-3.5 7.9 7.9 0 0 1 2.3-5.5zM184 130.3a4.1 4.1 0 0 1 5.6 0 4.1 4.1 0 0 1 .3 5.7 4.1 4.1 0 0 1-6 1.5 4.1 4.1 0 0 1-.8-6.2zM185.1 131.3a2.55 2.55 0 0 1 3.5-.2 2.55 2.55 0 0 1 .3 3.5 3.4 3.4 0 0 1-3.6 2.2 2.58 2.58 0 0 1-1.3-4.1zM193.9 133.5l1 .8-.7 1a3.2 3.2 0 0 1 4.4 3.3l-.7 1.4-3.4 4.8-1.2-.9 3.1-4.3a1.95 1.95 0 0 0 .3-2.6 2.21 2.21 0 0 0-3.5 .2l-3.2 4.4-1.2-.9zM200.8 138.4l1 .7 .5-.7a2.24 2.24 0 0 1 3.8-.6l.8 .8-.9 .9a1.58 1.58 0 0 0-2.1-.7l-.9 1.2 1.4 1-.7 .9-1.4-1-4.4 6.3-1.2-.9 4.4-6.2-1-.8zM207.3 139l1.2 .8-.9 1.4-1.2-.9zM205.4 141.7l1.2 .9-5.1 7.1-1.2-.8zM206.1 146.3a3.5 3.5 0 0 1 3.5-1.4 3.5 3.5 0 0 1 2.8 2.7v.3l2.5-3.6 1.2 .9-7 9.9-1.1-.8 .6-.9a3.4 3.4 0 0 1-4.2-4.1l.5-1.3zM207.4 147a2.33 2.33 0 0 1 3.2-.3 2.33 2.33 0 0 1 .5 3.2 3.8 3.8 0 0 1-3.4 2.6 2.43 2.43 0 0 1-1.4-4zM214 151.6a4 4 0 0 1 5.6 0 4 4 0 0 1 .1 5.6l-.2 .3-5.3-3.8a2.62 2.62 0 0 0-.4 3 2.62 2.62 0 0 0 2.6 1.4l1.2-.5 1.1 1a3.9 3.9 0 0 1-5.7-.7 4 4 0 0 1 .1-5.3zM215.2 152.4a2.46 2.46 0 0 1 3.4-.1 2.46 2.46 0 0 1 .3 3.3l-4-2.8zM223.9 154.7l1 .8-.7 1a3.2 3.2 0 0 1 4.4 3.3l-.7 1.4-3.4 4.8-1.2-.9 3.1-4.3a1.95 1.95 0 0 0 .3-2.6 2.21 2.21 0 0 0-3.6 .2l-3.1 4.4-1.2-.9z"/>
<path d="M230.8 159.6l.9 .7 1.2-1.8 1.8 .1-1.8 2.5 1.2 .9-.7 .9-1.2-.8-3 4.2a.94 .94 0 0 0-.4 .9 .94 .94 0 0 0 .8 .8l.2 .1-.6 1.2a2.86 2.86 0 0 1-2-2.1l.1-.5 .5-.9 3.2-4.6-.9-.6zM235.4 162.9l1.2 .8-5.1 7.2-1.2-.8zM235.7 170.7a1.63 1.63 0 0 1 2.1 0l2.7 1.2a2.81 2.81 0 0 1-2.8 1.7 2.4 2.4 0 0 1-2.3-2.2zM236.7 166.9a3.3 3.3 0 0 1 4.5-.1 3.5 3.5 0 0 1 2.1 3.2l-.4 1-1.6 2.3a7.2 7.2 0 0 0-1.8 3.3l-1.3-.9 .4-1.1a4.5 4.5 0 0 1-4.8-2.7 2.61 2.61 0 0 1 1.3-2.6 2.61 2.61 0 0 1 2.9 .1l3.2 1.5a1.75 1.75 0 0 0-.5-3 1.96 1.96 0 0 0-2.9 .1zM237.3 160.2l1.2 .8-1 1.4-1.2-.9zM248 167.7l1.2 .9-7 9.9-1.2-.9z"/>
</g>
<text font-size="4.1" x="254.4" y="255.7">RF7301 LOGIC</text>
<g font-size="2.3">
<text x="227.7" y="261.7">POWER MODE</text>
<text x="252.6" y="261.7">PA_ON3_B34_B39</text>
<text x="275.7" y="261.7">TDS_PA0_R0</text>
<text x="295.3" y="261.7">TDS_PA0_R1</text>
<text x="227.7" y="267.1">POWER DOWN MODE</text>
<text x="256" y="267.1">L</text>
<text x="281.1" y="267.1">L</text>
<text x="300.6" y="267.1">L</text>
<text x="227.7" y="272.4">STANDBY MODE</text>
<text x="256.2" y="272.4">L</text>
<text x="281.1" y="273">X</text>
<text x="300.6" y="272.4">X</text>
<text x="227.7" y="277.7">HIGH POWER STATE</text>
<text x="256.2" y="278.3">H</text>
<text x="281.1" y="277.7">L</text>
<text x="300.6" y="277.7">L</text>
<text x="227.7" y="283.1">MEDIUM POWER STATE</text>
<text x="256.2" y="283.1">H</text>
<text x="281.1" y="283.1">H</text>
<text x="300.6" y="283.1">L</text>
<text x="227.7" y="288.4">LOW POWER STATE</text>
<text x="238.6" y="288.4">H</text>
<text x="281.1" y="288.4">H</text>
<text x="300.6" y="288.4">H</text>
</g>
<g font-size="1.6" fill="#f00">
<text x="149.2" y="70.4">VPA_BATT</text>
<text x="160.2" y="70.4">VREG_S4A_1P8</text>
<text x="200" y="68.7">VPA_GSM</text>
<text x="287.6" y="75">o</text>
<text x="126.9" y="86.7" transform="rotate(180 126.9 86.7)">o</text>
<text x="287.3" y="87.5">o</text>
<text x="126.9" y="95.6" transform="rotate(180 126.9 95.6)">o</text>
<text x="126.9" y="93.8" transform="rotate(180 126.9 93.8)">o</text>
<text x="207.1" y="118.4">VPA</text>
<text x="118.9" y="136.2">VPA_BATT</text>
<text x="130" y="136.6">VREG_S4A_1P8</text>
<text x="103.8" y="152.5" transform="rotate(180 103.8 152.5)">o</text>
<text x="271.3" y="153.2">o</text>
<text x="103.8" y="161.4" transform="rotate(180 103.8 161.4)">o</text>
<text x="103.8" y="159.6" transform="rotate(180 103.8 159.6)">o</text>
<text x="269.9" y="172.8">o</text>
</g>
<g font-size="1.6" fill="#000080">
<text x="133.5" y="77.9">C237</text>
<text x="142.4" y="77.9">C238</text>
<text x="179.2" y="75.4">U202_NM</text>
<text x="206.4" y="76.1">C221</text>
<text x="206.4" y="77.9">100pF</text>
<text x="213.5" y="76.1">C225</text>
<text x="213.5" y="77.9">100pF</text>
<text x="133.5" y="79.7">100pF</text>
<text x="133.5" y="83.2">50V</text>
<text x="133.5" y="81.4">5%</text>
<text x="142.4" y="79.7">100pF</text>
<text x="142.4" y="83.2">50V</text>
<text x="142.4" y="81.4">5%</text>
<text x="206.4" y="79.7">0201</text>
<text x="206.4" y="81.4">25V</text>
<text x="206.4" y="83.2">5%</text>
<text x="213.5" y="79.7">0201</text>
<text x="213.5" y="81.4">25V</text>
<text x="213.5" y="83.2">5%</text>
<text x="133.5" y="85">0201</text>
<text x="142.4" y="85">0201</text>
<text x="154.8" y="85">C240</text>
<text x="154.8" y="86.8">10N</text>
<text x="154.8" y="88.6">16V</text>
<text x="163.7" y="85">C239</text>
<text x="163.7" y="86.8">100pF</text>
<text x="163.7" y="88.6">25V</text>
<text x="215.3" y="85">R247</text>
<text x="220.6" y="85">NM</text>
<text x="224.2" y="85">0201</text>
<text x="249.2" y="84.3">FL207</text>
<text x="268.6" y="85">R227</text>
<text x="274" y="85">0R</text>
<text x="277.5" y="85">±5% 0201</text>
<text x="140.6" y="92.1">L276</text>
<text x="140.6" y="93.9">NM</text>
<text x="140.6" y="95.7">0201</text>
<text x="154.8" y="90.3">±10%</text>
<text x="154.8" y="92.1">0201</text>
<text x="163.7" y="92.1">0201</text>
<text x="163.7" y="90.3">5%</text>
<text x="210" y="92.1">C245</text>
<text x="210" y="93.9">NM</text>
<text x="210" y="95.7">0201</text>
<text x="234.9" y="92.1">C228</text>
<text x="234.9" y="93.9">NM</text>
<text x="234.9" y="95.7">0201</text>
<text x="250.5" y="94.6">LFL211G95TF2D298</text>
<text x="270.4" y="92.1">C246</text>
<text x="270.4" y="93.9">NM</text>
<text x="270.4" y="95.7">0201</text>
<text x="179.4" y="101.7">ACPM-9301</text>
<text x="176.2" y="120.6">R221</text>
<text x="181.5" y="120.6">0R</text>
<text x="185.1" y="120.6">±5% 0201</text>
<text x="195.7" y="131.2">C269</text>
<text x="210" y="127.7">C270</text>
<text x="210" y="129.5">NM</text>
<text x="210" y="131.2">0201</text>
<text x="176.2" y="133">R222</text>
<text x="181.5" y="133">0R</text>
<text x="185.1" y="133">±5% 0201</text>
<text x="195.7" y="133">NM</text>
<text x="195.7" y="134.8">0201</text>
<text x="149" y="141.2">U205</text>
<text x="178" y="140.1">C268</text>
<text x="178" y="141.9">NM</text>
<text x="178" y="143.7">0201</text>
<text x="210" y="138.3">R206</text>
<text x="210" y="140.1">NM</text>
<text x="210" y="141.9">0201</text>
<text x="220.8" y="148.3">FL210</text>
<text x="124.8" y="152.9">100N</text>
<text x="125" y="151">C266</text>
<text x="125.3" y="154.7">0201</text>
<text x="133.5" y="150.8">C267</text>
<text x="133.5" y="152.6">100pF</text>
<text x="133.5" y="154.3">0201</text>
<text x="183.3" y="154.3">L247</text>
<text x="125" y="157.9">±10%</text>
<text x="125.5" y="156.7">6.3V</text>
<text x="133.5" y="156.1">25V</text>
<text x="133.5" y="157.9">5%</text>
<text x="178" y="159.7">C271</text>
<text x="178" y="161.5">NM</text>
<text x="183.3" y="156.1">2.2nH</text>
<text x="183.3" y="157.9">±0.2nH</text>
<text x="183.3" y="159.7">0201</text>
<text x="210" y="161.5">L290</text>
<text x="149.2" y="167.5">ACPM-9407</text>
<text x="178" y="163.2">0201</text>
<text x="190.4" y="163.2">L248</text>
<text x="190.4" y="165">NM</text>
<text x="190.4" y="166.8">0201</text>
<text x="210" y="163.2">1.0nH</text>
<text x="210" y="165">1.0nH±0.1nH</text>
<text x="210" y="166.8">0201</text>
<text x="224.2" y="166.8">SAYFH2G53BC0F0A</text>
<text x="195.7" y="172.1">2.7nH±0.2nH</text>
<text x="196.8" y="168.6">L283</text>
<text x="196.8" y="170.7">2.7nH</text>
<text x="197.5" y="173.9">0201</text>
<text x="211.7" y="177.5">C274</text>
<text x="211.7" y="179.2">NM</text>
<text x="211.7" y="181">0201</text>
</g>
<g font-size="1.6">
<text x="204.2" y="75.2" transform="rotate(-90 204.2 75.2)">1</text>
<text x="211.4" y="75.2" transform="rotate(-90 211.4 75.2)">1</text>
<text x="175.8" y="79.6">3</text>
<text x="175.8" y="81.4">4</text>
<text x="193.4" y="79.6">1</text>
<text x="193.4" y="81.4">10</text>
<text x="204.2" y="80.3" transform="rotate(-90 204.2 80.3)">2</text>
<text x="211.4" y="80.3" transform="rotate(-90 211.4 80.3)">2</text>
<text x="109.2" y="87.5">WTR_TX__B34/B39</text>
<text x="131.4" y="86.7">1</text>
<text x="136.5" y="86.7">2</text>
<text x="138.5" y="89.5" transform="rotate(-90 138.5 89.5)">1</text>
<text x="142.1" y="86.7">1</text>
<text x="147.2" y="86.7">2</text>
<text x="152.7" y="85.9" transform="rotate(-90 152.7 85.9)">1</text>
<text x="161.6" y="85.9" transform="rotate(-90 161.6 85.9)">1</text>
<text x="175.8" y="86.7">2</text>
<text x="193.4" y="88.5">8</text>
<text x="193.4" y="86.7">9</text>
<text x="207.8" y="89.5" transform="rotate(-90 207.8 89.5)">1</text>
<text x="216.7" y="86.7">1</text>
<text x="225.4" y="86.7">2</text>
<text x="230.9" y="89.5" transform="rotate(-90 230.9 89.5)">1</text>
<text x="247" y="86.7">1</text>
<text x="259.2" y="86.7">3</text>
<text x="268.3" y="89.5" transform="rotate(-90 268.3 89.5)">1</text>
<text x="271.9" y="86.7">1</text>
<text x="280.5" y="86.7">2</text>
<text x="291.2" y="87.7">Tx_B34_B39</text>
<text x="152.7" y="91" transform="rotate(-90 152.7 91)">2</text>
<text x="161.6" y="91" transform="rotate(-90 161.6 91)">2</text>
<text x="175.8" y="93.9">5</text>
<text x="175.8" y="95.6">6</text>
<text x="193.4" y="93.9">7</text>
<text x="193.4" y="95.6">11</text>
<text x="247" y="90.3">2</text>
<text x="138.5" y="99.9" transform="rotate(-90 138.5 99.9)">2</text>
<text x="207.8" y="98.1" transform="rotate(-90 207.8 98.1)">2</text>
<text x="230.9" y="98.1" transform="rotate(-90 230.9 98.1)">2</text>
<text x="268.3" y="98.1" transform="rotate(-90 268.3 98.1)">2</text>
<text x="181.2" y="122.3">2</text>
<text x="189.9" y="122.3">1</text>
<text x="207.8" y="125" transform="rotate(-90 207.8 125)">1</text>
<text x="200.7" y="128.6" transform="rotate(-90 200.7 128.6)">1</text>
<text x="174" y="137.5" transform="rotate(-90 174 137.5)">1</text>
<text x="181.2" y="134.7">2</text>
<text x="189.9" y="134.7">1</text>
<text x="200.7" y="137.2" transform="rotate(-90 200.7 137.2)">2</text>
<text x="207.8" y="135.7" transform="rotate(-90 207.8 135.7)">1</text>
<text x="207.8" y="133.7" transform="rotate(-90 207.8 133.7)">2</text>
<text x="145.6" y="145.4">3</text>
<text x="145.6" y="147.2">4</text>
<text x="163.2" y="145.4">1</text>
<text x="163.2" y="147.2">10</text>
<text x="174" y="146.1" transform="rotate(-90 174 146.1)">2</text>
<text x="207.8" y="144.4" transform="rotate(-90 207.8 144.4)">2</text>
<text x="122.5" y="151.7" transform="rotate(-90 122.5 151.7)">1</text>
<text x="131.3" y="151.7" transform="rotate(-90 131.3 151.7)">1</text>
<text x="145.6" y="152.5">2</text>
<text x="163.2" y="154.3">8</text>
<text x="163.2" y="152.5">9</text>
<text x="181.2" y="152.5">1</text>
<text x="191.6" y="152.5">2</text>
<text x="218.5" y="152.5">3</text>
<text x="218.5" y="154.3">6</text>
<text x="230.7" y="152.5">1</text>
<text x="275.2" y="153.5">DUP_PRX_B7</text>
<text x="122.5" y="156.8" transform="rotate(-90 122.5 156.8)">2</text>
<text x="131.3" y="156.8" transform="rotate(-90 131.3 156.8)">2</text>
<text x="145.6" y="159.6">5</text>
<text x="145.6" y="161.4">6</text>
<text x="163.2" y="159.6">7</text>
<text x="163.2" y="161.4">11</text>
<text x="174" y="157" transform="rotate(-90 174 157)">1</text>
<text x="195.4" y="160.6" transform="rotate(-90 195.4 160.6)">1</text>
<text x="207.8" y="158.8" transform="rotate(-90 207.8 158.8)">1</text>
<text x="218.5" y="159.6">2</text>
<text x="218.5" y="161.4">4</text>
<text x="230.7" y="159.6">7</text>
<text x="230.7" y="161.4">8</text>
<text x="174" y="165.7" transform="rotate(-90 174 165.7)">2</text>
<text x="202.5" y="165.9" transform="rotate(-90 202.5 165.9)">2</text>
<text x="218.5" y="163.2">5</text>
<text x="230.7" y="163.2">9</text>
<text x="195.4" y="171" transform="rotate(-90 195.4 171)">2</text>
<text x="207.8" y="169.2" transform="rotate(-90 207.8 169.2)">2</text>
<text x="279.9" y="173">TRX_B7</text>
<text x="202.5" y="176.4" transform="rotate(-90 202.5 176.4)">1</text>
<text x="207.8" y="174.8" transform="rotate(-90 207.8 174.8)">1</text>
<text x="207.8" y="183.5" transform="rotate(-90 207.8 183.5)">2</text>
<text x="350.1" y="281.1">Title</text>
<text x="350.1" y="286.5">Size</text>
<text x="357.2" y="286.5">Document Number</text>
<text x="357.2" y="282.9">X7</text>
<text x="408.8" y="286.5">Rev</text>
<text x="350.1" y="291.8">Date:</text>
<text x="351.9" y="288.2">A2</text>
<text x="357.2" y="288.2">&lt;Doc&gt;</text>
<text x="359.3" y="291.8">Monday, March 23, 2015</text>
<text x="385.6" y="291.8">Sheet</text>
<text x="394.5" y="291.8">3</text>
<text x="399.9" y="291.8">of</text>
<text x="405.2" y="291.8">41</text>
<text x="410" y="288.4">P0</text>
</g>
<g font-size="1.6" fill="#000040">
<text x="290" y="75.1">TX_RF_OUT_TDS</text>
<text x="113.6" y="94.6">RFFE2_DATA</text>
<text x="113.6" y="96.4">RFFE2_CLK</text>
<text x="86.1" y="153.3">WTR_TX_B7</text>
<text x="86.1" y="160.4">RFFE2_DATA</text>
<text x="86.1" y="162.2">RFFE2_CLK</text>
</g>
<g font-size="1.6" fill="#004080">
<text x="178.8" y="80.7">VBAT</text>
<text x="178.8" y="82.5">VIO</text>
<text x="187.1" y="80.7">VCC1</text>
<text x="187.1" y="82.5">VCC2</text>
<text x="178.8" y="87.8">RFIN</text>
<text x="185.8" y="87.8">RFOUT</text>
<text x="189" y="89.6">NC</text>
<text x="250" y="87.8">IN</text>
<text x="253.7" y="87.8">OUT</text>
<text x="178.8" y="95">SDATA</text>
<text x="187.7" y="95">GND</text>
<text x="250" y="91.4">GND</text>
<text x="178.8" y="96.7">SCLK</text>
<text x="187.7" y="96.7">GND</text>
<text x="148.6" y="146.5">VBAT</text>
<text x="148.6" y="148.3">VIO</text>
<text x="156.8" y="146.5">VCC1</text>
<text x="156.8" y="148.3">VCC2</text>
<text x="148.6" y="153.6">RFIN</text>
<text x="155.6" y="153.6">RFOUT</text>
<text x="158.8" y="155.4">NC</text>
<text x="221.5" y="153.6">TX</text>
<text x="221.5" y="155.4">ANT</text>
<text x="226.4" y="153.6">RX</text>
<text x="148.6" y="160.7">SDATA</text>
<text x="157.5" y="160.7">GND</text>
<text x="221.5" y="160.7">GNDGND</text>
<text x="148.6" y="162.5">SCLK</text>
<text x="157.5" y="162.5">GND</text>
<text x="221.5" y="162.5">GNDGND</text>
<text x="221.5" y="164.3">GNDGND</text>
</g>
<g font-size="1.3">
<text x="43.1" y="1.3">5</text>
<text x="125.5" y="1.3">4</text>
<text x="208" y="1.3">3</text>
<text x="290.4" y="1.3">2</text>
<text x="372.8" y="1.3">1</text>
<text x=".6" y="39.2">D</text>
<text x="414.6" y="39.2">D</text>
<text x=".6" y="111.8">C</text>
<text x="414.6" y="111.8">C</text>
<text x=".6" y="184.4">B</text>
<text x="414.6" y="184.4">B</text>
<text x=".6" y="257">A</text>
<text x="414.6" y="257">A</text>
<text x="43.1" y="293.5">5</text>
<text x="125.5" y="293.5">4</text>
<text x="208" y="293.5">3</text>
<text x="290.4" y="293.5">2</text>
<text x="372.8" y="293.5">1</text>
</g>
</svg>
